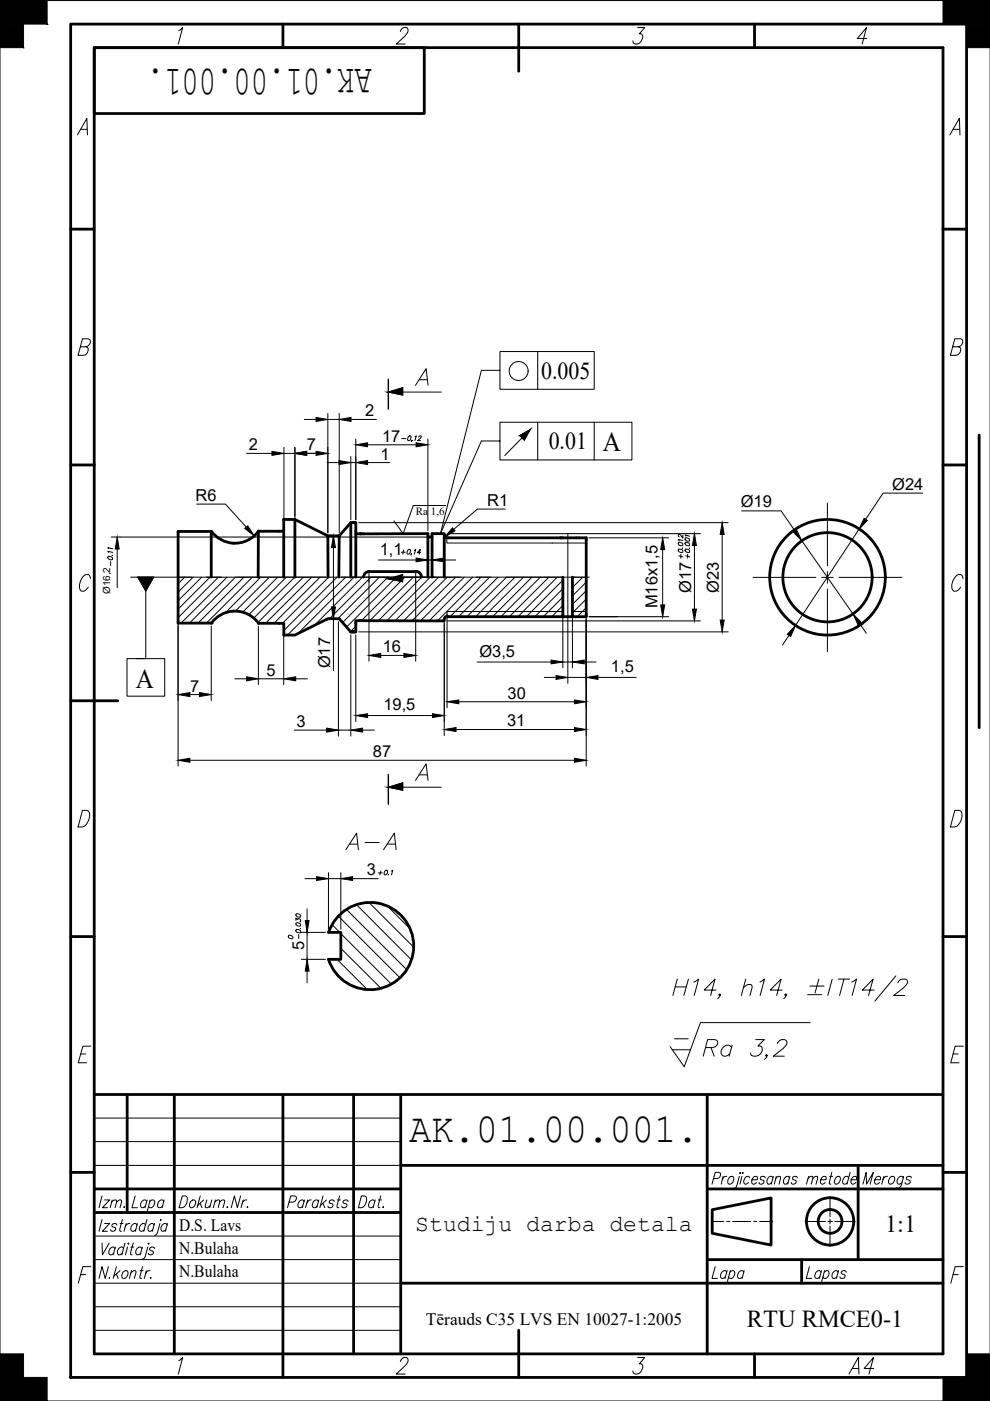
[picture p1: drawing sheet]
<svg xmlns="http://www.w3.org/2000/svg" width="210mm" height="297mm" viewBox="0 0 210 297" stroke-linecap="round" stroke-linejoin="round" font-family="sans-serif">
<!-- layer: Planas linijas -->
<g fill="none" stroke="#000" stroke-width=".21">
<path d="M0 .1h209.9v296.9h-209.9zM37.9 6.5l.8-.7-.9 3.5M84.9 6.7v-.2a.88 .88 0 0 1 .7-.7 .88 .88 0 0 1 .9 .4 1.52 1.52 0 0 1-.7 1.5l-1.8 1.6h1.9M135.2 5.8h1.5l-1.1 1.4 .5 .2a1.39 1.39 0 0 1-.3 1.5 1.39 1.39 0 0 1-1.5 .3l-.1-.5M183.8 8.2h-2l1.9-2.4-.9 3.5M16.4 28.6l2-3.5 .1 3.5M17.1 27.4h1.4M201.4 28.6l2-3.5 .1 3.5M202.1 27.4h1.3M17 73.5h1.2a1.06 1.06 0 0 0 .8-1.5l-.3-.2h-1.2l-.9 3.5h1.1a1.19 1.19 0 0 0 .9-1.6l-.4-.2M102.1 78.5h3.9v-4h8v8h-8v-4M114 74.5h12v8h-12"/>
<path d="M202 73.5h1.2a1.06 1.06 0 0 0 .8-1.5l-.3-.2h-1.3l-.9 3.5h1.2a1.19 1.19 0 0 0 .9-1.6l-.4-.2M52.3 96.1h5.4M60.2 94.9v26.8M60.2 96.1h2.3M62.5 94.9v26.8M64.5 88.9h2.5M65 96.1h2.5M69.4 98.1h2.5M69.5 87.7v25.3M69.5 88.9h2.4M71.9 87.7v25.3M74.4 96.8v13.4"/>
<path d="M74.4 98.1h1M74.4 88.9h5.4M75.4 96.8v13.4M77.9 98.1h4.7M102.1 93.5h3.9v-4h8v8h-8v-4M112.4 91.1l-1.2 2.2-1-.9 2.2-1.3-5.4 5.5M114 89.5h12v8h-12M126 89.5h8v8h-8M37.8 113.3v49.1M41.7 106.9h6.1l4.4 4.8M54.8 112.7a6.2 6.2 0 0 1-4.7 2.5M70.7 116.1v12.6"/>
<path d="M71.2 113.6h.7M94.5 107.2h-6.9l-2.1 5.9-2-2.7M94.7 114v1.1h22.4M94.8 113.1h53.7M107.1 107.9h-5.9l-5 4.3M120.4 113.1v9.1M124.9 114h16.9M140.5 116.5v11.8M147.2 115.6v13.5M157.2 108.3h8.4l3 4.3M170 114.7l10.8 15.5M175.4 106.7v13.3"/>
<path d="M182.2 112.2l-13.5 20.4M195.6 104.5h-8.4l-3.6 5.6M19.2 122.7l-.2-.7a1.07 1.07 0 0 0-1.7 .7 2.04 2.04 0 0 0 0 2.6 1.37 1.37 0 0 0 1.4-.8M27.7 122.4h12.9M29.2 122.4h3.4l-1.7 2.9zM30.9 122.4v17.2h-4v8h8v-8h-6M43.8 122.4h3.1M44.8 132.7v15.8M50.1 122.4h19.1M54.8 132.8v12.3M60.2 132.8v12.3M70.7 131.2v11"/>
<path d="M71.2 131.2h.7M71.8 131.8v24.3M72.3 122.4h3.2M74.4 134.6v21.5M78.7 122.4h19M94.2 131.9v24M94.8 130.2v19.9M94.8 131.6h53.7M100.9 122.4h3.2M107.3 122.4h12.9M117.2 129.7h-22.4v1.1M120.3 122.4h.2"/>
<path d="M120.4 122.3v.2M120.4 122.6v8.6M120.6 122.4h4.3M124.3 130.2v32.2M124.9 130.8h16.9M159.7 122.4h13.3M167.3 134.7l-1.4 2.1M174.2 122.4h2.5M175.4 121.2v2.4M175.4 124.9v13.3M177.9 122.4h13.3M182.2 132.2l1.5 2.1"/>
<path d="M204.2 122.7l-.2-.7a1.07 1.07 0 0 0-1.7 .7 1.91 1.91 0 0 0 0 2.6 1.28 1.28 0 0 0 1.4-.8M40.3 147.3h2M49.8 143.9h2.5M54.8 143.9h5.4M62.4 154.8h6.9M62.7 143.9h2.5M71.8 154.8h2.6M76.9 154.8h2.5M96.7 154.7h25.1M97.3 148.8h24.5M17.5 171.8h.9a1.06 1.06 0 0 1 .6 1.4 2.72 2.72 0 0 1-1.5 2.1h-.9zM40.3 161.2h81.5"/>
<path d="M202.4 171.8h1a1.09 1.09 0 0 1 .6 1.4 2.13 2.13 0 0 1-2.5 2.1zM143.2 209.2h2.3M143.6 207.6l-.9 3.5M146 207.6l-1 3.5M147.1 208.2l1-.6-.9 3.5M151.8 209.9h-2.5l2.3-2.3-.9 3.5M152.7 210.9l-.2 .2-.1-.2 .2-.2a.83 .83 0 0 1-.5 1M157.6 209.4l1-.7 .8 .2 .1 .5-.5 1.7M158.1 207.6l-.9 3.5M161.1 208.2l1-.6-.9 3.5M165.8 209.9h-2.5l2.3-2.3-.9 3.5M166.7 210.9l-.2 .2-.1-.2 .2-.2a.75 .75 0 0 1-.4 1"/>
<path d="M171.2 210.9h3M171.7 209.1h3M171.8 216.8h-23.3l-3.4 9.4-3-4.3M173.6 207.6l-.8 3M176.4 207.6l-.9 3.5M177.8 207.6h2.3M178.9 207.6l-.9 3.5M180.6 208.2l1-.6-.9 3.5M185.3 209.9h-2.5l2.3-2.3-1 3.5M189.9 206.9l-4.4 5.3M190.4 208.4a1.19 1.19 0 0 1 2-.5 1.42 1.42 0 0 1-.8 1.5l-2.1 1.7h2.4M17.1 223.5h1.1"/>
<path d="M19.3 221.8h-1.7l-1 3.5h1.7M20 237.1h65M202.1 223.5h1.1M204.3 221.8h-1.8l-.9 3.5h1.7M20 247.1h65M20 242h65M21.6 253.6l-.6 2.5M21.6 258.6l-.6 2.5M22.2 254.4h1l-1.5 1.7h1.1M22.2 259.4h1l-1.5 1.7h1.1M23.7 254.9l.6-.5 .4 .1-.3 1.6M23.8 254.4l-.4 1.7"/>
<path d="M24.7 254.9l.6-.5 .5 .1-.4 1.6M24.8 259.7l-.1-.2a.58 .58 0 0 0-.6-.1 .58 .58 0 0 0-.4 .6l.8 .3v.4a.7 .7 0 0 1-1 .2v-.2M25.4 259.4h.7M26 258.6l-.6 2v.3l.3 .2M26.4 255.8l-.1 .3 .1-.2M26.8 259.4l-.5 1.7M27.5 259.4a.99 .99 0 0 0-1 .7M28.7 253.6l-.7 2.5h1.1M29 259.7l-.1-.2a.9 .9 0 0 0-1.1 .4 .9 .9 0 0 0 .2 1.2h.3l.5-.4M29.1 259.4l-.4 1.7M30.9 259.7l-.2-.2a.9 .9 0 0 0-1 .4 .9 .9 0 0 0 .1 1.2l.8-.4M31.1 254.7l-.2-.2a.91 .91 0 0 0-1 .4 .91 .91 0 0 0 .2 1.2h.3l.4-.4"/>
<path d="M31.2 258.6l-.7 2.5M31.2 254.4l-.5 1.7M31.7 254.7a.58 .58 0 0 1 .6-.3 .58 .58 0 0 1 .5 .3v.4a.85 .85 0 0 1-1.2 .8l-.1-.2M31.8 254.4l-.6 2.5M32.6 259.7l-.1-.2a.91 .91 0 0 0-1 .4 .91 .91 0 0 0 .1 1.2h.3l.5-.4M32.8 259.4l-.5 1.7M33.9 259.4l-.5 2-.3 .4-.3 .1M34 258.7l.1-.1-.1 .2zM34.7 254.7l-.1-.2a.9 .9 0 0 0-1.1 .4 .9 .9 0 0 0 .2 1.2h.3l.5-.4M34.8 254.4l-.4 1.7M35.4 259.7l-.1-.2a.9 .9 0 0 0-1.1 .4 .9 .9 0 0 0 .2 1.2l.8-.4M35.5 259.4l-.4 1.7"/>
<path d="M38.7 253.6h.6a1.4 1.4 0 0 1-.1 2.1l-.5 .4h-.7zM40.4 254.7a.58 .58 0 0 1 .6-.3 .58 .58 0 0 1 .5 .3v.4a.85 .85 0 0 1-1.2 .8 1.03 1.03 0 0 1 .1-1.2zM42.4 255.1l.4 1M42.5 253.6l-.7 2.5M43.2 254.4l-1.3 1.2M43.9 254.4l-.4 1.5 .5 .2 .6-.5M44.9 254.4l-.5 1.7M45.6 254.9l.5-.5 .5 .1-.3 1.6M45.7 254.4l-.5 1.7M46.6 254.9l.6-.5 .4 .1-.3 1.6M48.2 255.8v.3l.1-.2M51 253.6l-.7 2.5-.6-2.5-.7 2.5"/>
<path d="M51.6 254.4l-.5 1.7M52.3 254.4a.99 .99 0 0 0-.9 .7M52.5 255.8v.3l.1-.2M61.3 254.9h.8a.84 .84 0 0 0 .6-1.2l-1.1-.1-.6 2.5M64.5 254.7l-.2-.2a.9 .9 0 0 0-1 .4 .9 .9 0 0 0 .2 1.2l.7-.4M64.6 254.4l-.5 1.7M65.2 254.4l-.4 1.7M66 254.4a.99 .99 0 0 0-1 .7M67.5 254.7l-.1-.2a.9 .9 0 0 0-1.1 .4 .9 .9 0 0 0 .2 1.2l.8-.4M67.6 254.4l-.5 1.7M68.5 255.1l.4 1M68.5 253.6l-.7 2.5"/>
<path d="M69.2 254.4l-1.3 1.2M70.8 254.7v-.2a.62 .62 0 0 0-.6-.1 .62 .62 0 0 0-.4 .6l.6 .2a.47 .47 0 0 1 0 .7l-.6 .2-.2-.2v-.2M71.5 254.4h.7M72 253.6l-.5 2v.3l.3 .2M73.8 254.7l-.1-.2a.59 .59 0 0 0-.6 0 .59 .59 0 0 0-.3 .5l.6 .2 .2 .4a.58 .58 0 0 1-.5 .5 .58 .58 0 0 1-.6-.4M76.6 253.6h.7a1.24 1.24 0 0 1 .1 1.9 1.17 1.17 0 0 1-1.4 .6zM79.5 254.7l-.2-.2a.9 .9 0 0 0-1 .4 .9 .9 0 0 0 .1 1.2h.3l.5-.4M79.5 254.4l-.4 1.7M80.2 254.4h.7M80.7 253.6l-.5 2v.3l.4 .2M81.3 255.8l-.1 .3 .1-.2M150.8 259h2.7"/>
<path d="M151 256.5v2.5M151.3 249.9h.8a.84 .84 0 0 0 .6-1.2l-1.1-.1-.6 2.5M153.3 249.4l-.4 1.7M154.1 249.4a.81 .81 0 0 0-.9 .7M154.1 259h.6M154.8 249.5a.5 .5 0 0 1 .8 .3v.3a.85 .85 0 0 1-1.2 .8 1.24 1.24 0 0 1 .4-1.4zM155.4 259h3.8M156.8 249.4l-.8 2.4-.4 .1M157 248.6l-.1 .2zM157.3 249.4l-.4 1.7M157.5 248.6v.2zM159 249.8l-.2-.3a.92 .92 0 0 0-1 .5 .92 .92 0 0 0 .2 1.1h.2l.5-.4"/>
<path d="M159.4 250.1h1.1a.48 .48 0 0 0-.1-.7 .99 .99 0 0 0-.9 .6 .99 .99 0 0 0 .1 1.1h.3l.5-.4M159.8 259h.6M161.1 259h2.6M162.2 249.8v-.3a.63 .63 0 0 0-1 .5l.6 .2a.47 .47 0 0 1 0 .7l-.6 .2-.2-.2v-.2M163.5 254v5M163.9 249.8l-.2-.3a.94 .94 0 0 0-1 .4 .94 .94 0 0 0 .2 1.2h.3l.4-.4M164 249.4l-.5 1.7M164.5 249.9l.6-.5 .4 .1-.3 1.6M164.6 249.4l-.4 1.7M167.4 249.8l-.1-.3a.94 .94 0 0 0-1.1 .4 .94 .94 0 0 0 .2 1.2h.3l.4-.4M167.5 249.4l-.5 1.7M169 249.8v-.3a.59 .59 0 0 0-.6 0 .59 .59 0 0 0-.3 .5l.7 .3v.3a.55 .55 0 0 1-.5 .5 .55 .55 0 0 1-.5-.4"/>
<path d="M170.7 259h4.3M171.3 249.9l.6-.5 .4 .1-.3 1.6M171.4 249.4l-.4 1.7M172.3 249.9l.6-.5 .5 .1-.4 1.6M174 250.1h1.1a.48 .48 0 0 0-.1-.7 .99 .99 0 0 0-.9 .6 .99 .99 0 0 0 .1 1.1h.3l.5-.4M175.5 259h1M175.9 249.4h.6M176 253.6v4.4M176 258.5v1M176 260v4.3M176.4 248.6l-.6 2.3 .3 .2M177 259h4.3"/>
<path d="M177.2 249.8a.63 .63 0 0 1 .9-.3 .93 .93 0 0 1 0 1.1 .93 .93 0 0 1-1.1 .3 1.03 1.03 0 0 1 .2-1.1zM179.9 249.8l-.1-.3a.93 .93 0 0 0-1 .4 .93 .93 0 0 0 .1 1.2h.3l.5-.4M180.3 248.6l-.7 2.5M180.5 250.1h1.1v-.6a.94 .94 0 0 0-1.1 .4 .94 .94 0 0 0 .2 1.2h.3l.4-.4M183 251.1l.6-2.5 .1 2.5 1.5-2.5-.7 2.5M185.5 250.1h1.1a.48 .48 0 0 0 0-.6 .48 .48 0 0 0-.7 0l-.2 .3a.92 .92 0 0 0 0 1.3h.3l.5-.4M187.4 249.4l-.5 1.7M188.2 249.4a.87 .87 0 0 0-1 .7M188.6 249.8a.67 .67 0 0 1 1-.3 .94 .94 0 0 1 0 1.1 .94 .94 0 0 1-1.1 .3 1.03 1.03 0 0 1 .1-1.1zM191.5 249.8l-.1-.3a.94 .94 0 0 0-1.1 .4 .94 .94 0 0 0 .2 1.2h.3l.4-.4M191.6 249.4l-.5 1.9a.69 .69 0 0 1-1 .5M193.2 249.8v-.3a.63 .63 0 0 0-1 .5l.6 .2 .2 .4a.58 .58 0 0 1-.5 .5 .58 .58 0 0 1-.6-.4"/>
<path d="M17.1 270.2h1.1M19.3 268.5h-1.7l-1 3.6M20 277.1h65M20 272.1h65M20 267.1h65M20 262.1h65M21.6 263.6l.1 2.5 1.5-2.5M23 268.5l-.7 2.5-.7-2.5-.6 2.5M23.2 270.8l-.1 .2h.2M24.4 264.7l-.1-.2a.9 .9 0 0 0-1.1 .4 .9 .9 0 0 0 .2 1.2l.7-.4M24.5 264.4l-.5 1.7M24.7 268.5l-.7 2.5"/>
<path d="M24.7 270.1l.4 .9M25.4 269.4l-1.3 1.2M26.1 269.7a.58 .58 0 0 1 .5-.3 .58 .58 0 0 1 .5 .3 .98 .98 0 0 1-1.1 1.3 1.11 1.11 0 0 1 .1-1.3zM26.2 264.7l-.1-.2a.92 .92 0 0 0-1.1 .4 .92 .92 0 0 0 .1 1.2h.3l.5-.4M26.5 263.6l-.7 2.5M27.1 264.4l-.5 1.7M27.1 263.7l.2-.1v.1l-.1 .1zM27.7 264.4h.7M27.8 269.9l.6-.5 .4 .1-.3 1.5M27.9 269.4l-.5 1.6M28.2 263.6l-.5 2v.3l.3 .2M29.7 269.4h.7"/>
<path d="M30.1 264.7l-.1-.2a.9 .9 0 0 0-1.1 .4 .9 .9 0 0 0 .2 1.2l.7-.4M30.2 264.4l-.5 1.7M30.2 268.5l-.5 2.1v.4h.3M31 269.4l-.4 1.6M31.3 264.4l-.5 2-.2 .4-.4 .1M31.5 263.6v.2zM31.8 269.4a.91 .91 0 0 0-.9 .7M32 270.8l-.1 .2h.1M32.8 264.7l-.1-.2a.58 .58 0 0 0-.6-.1 .58 .58 0 0 0-.4 .6l.8 .3v.4a.7 .7 0 0 1-1 .2v-.2M151.6 268.5l-.6 2.5h1.1M154.1 269.7l-.1-.2a.92 .92 0 0 0-1.1 .4 .92 .92 0 0 0 .1 1.1h.5l.3-.3M154.2 269.4l-.5 1.6"/>
<path d="M154.7 269.7a.58 .58 0 0 1 .6-.3 .58 .58 0 0 1 .5 .3 .98 .98 0 0 1-1.2 1.3l-.1-.3M154.9 269.4l-.7 2.5M157.7 269.7l-.1-.2a.9 .9 0 0 0-1.1 .4 .9 .9 0 0 0 .2 1.1h.5l.2-.3M157.8 269.4l-.4 1.6M171.6 268.5l-.7 2.5h1.2M174.1 269.7l-.2-.2a.9 .9 0 0 0-1 .4 .9 .9 0 0 0 .2 1.1h.5l.2-.3M174.2 269.4l-.5 1.6M174.8 269.7l.4-.3h.3a.94 .94 0 0 1 .2 1.1 .94 .94 0 0 1-1.1 .5l-.1-.3M174.8 269.4l-.6 2.5M177.7 269.7l-.2-.2a.91 .91 0 0 0-1 .4 .91 .91 0 0 0 .2 1.1h.5l.2-.3M177.8 269.4l-.5 1.6M179.4 269.7v-.2a.58 .58 0 0 0-.7-.1 .58 .58 0 0 0-.3 .6l.6 .2 .2 .4a.64 .64 0 0 1-1.1 .4v-.3"/>
<path d="M202.1 270.2h1.1M204.3 268.5h-1.8l-.9 3.6M20 282.1h65M37.9 288.5l.8-.7-.9 3.5M84.9 288.7v-.2a.88 .88 0 0 1 .7-.7 .88 .88 0 0 1 .9 .3 1.43 1.43 0 0 1-.7 1.5l-1.8 1.7h1.9M135.2 287.8h1.5l-1.1 1.4 .5 .1a1.4 1.4 0 0 1-.2 1.5 1.4 1.4 0 0 1-1.6 .4l-.1-.6"/>
</g>
<!-- layer: Pamatlinijas -->
<g fill="none" stroke="#000" stroke-width=".59">
<path d="M15 5.1h189.9v286.9h-189.9zM20 10.1h179.9v276.9h-179.9zM20 10.1h70v14h-70zM60 5.1v5M110 5.1v10M160 5.1v5M15 48.6h5M199.9 48.6h5M15 98.6h5M199.9 98.6h5M207.6 92.2v62.1M44.8 112.7a6.2 6.2 0 0 0 10-.1v.1"/>
<path d="M54.8 112.6h5.4v-2.5h2.3l7 3.5M54.8 112.6l-.1 9.8M60.2 112.6v9.8M62.5 110.1v12.3M69.5 113.6h2.4M69.5 113.6l.1 8.8M71.9 113.6l2.5-2.8v11.6M71.9 113.6l-.1 8.8M75.3 110.8h-.9h1v11.6M75.4 113.2l15.3-.1v.8h.9v-.8h2.6v9.3M76.4 113.1h.1M90.7 113.9v8.5"/>
<path d="M91.6 113.9v8.5M94.2 113.5l.2 .4 .4 .1M94.7 114h29.6v16.8h-29.6M44.8 122.4v-9.7h-7v19.4h7M54.8 132.1a6.2 6.2 0 0 0-10 0M54.8 132.2h5.4v2.4h2.3l7.1-3.4h2.3l2.5 2.8M75.4 132.2v1.8h-1h.9M75.4 132.2h.1M76.4 131.6h.1M88.1 121.2h-9.8a1.16 1.16 0 0 0-1.2 1.2M88.2 121.1a1.21 1.21 0 0 1 1.2 1.3M94.2 131.2v.4h-18.8v.6"/>
<path d="M94.8 130.7l-.4 .1-.2 .4M119.3 122.4v8.4M121.4 122.4v8.4M15 148.6h10M15 198.6h5M199.9 198.6h5M20 232.1h179.9M27 232.1v25M37 232.1v54.9M60 232.1v59.9M75 232.1v54.9M85 232.1v54.9"/>
<path d="M149.9 232.1v54.9M15 248.6h5M20 257.1h65M20 252.1h65M85 247.1h114.9M149.9 252.1h50M151 256.5l12.5-2.5v10l-12.5-2.5zM181.9 247.1v20M199.9 248.6h5M85 272.1h114.9M149.9 267.1h50M170 267.1v5"/>
<path d="M110 282.1v9.9M160 287v5"/>
<circle cx="175.4" cy="122.4" r="12.3"/>
<circle cx="175.4" cy="122.4" r="9.5"/>
<circle cx="176" cy="259" r="5"/>
<circle cx="176" cy="259" r="2.52"/>
</g>
<g fill="#000" stroke="#000" stroke-width=".21">
<path d="M0 5.1l5 5v-5zM0 5.1l5 5h-5z"/>
<path d="M0 .1l10 5v-5zM0 .1l10 5h-10z"/>
<path d="M199.9 .1l10 5v-5zM199.9 .1l10 5h-10z"/>
<path d="M204.9 5.1l5 5v-5zM204.9 5.1l5 5h-5z"/>
<path d="M0 287l5 5v-5zM0 287l5 5h-5z"/>
<path d="M0 292l10 5v-5zM0 292l10 5h-10z"/>
<path d="M204.9 287l5 5v-5zM204.9 287l5 5h-5z"/>
<path d="M199.9 292l10 5v-5zM199.9 292l10 5h-10z"/>
</g>
<!-- layer: planas linijas teksts -->
<g fill="none" stroke="#000" stroke-width=".21">
<path d="M102.1 78.5l-8.7 34.6 8.7-19.6M75.4 93.1v17.1M77.9 94.3h10.3M82.3 83.1l3.1-.9v1.6zM85.2 93h.9M85.4 83.1h8.2M86.6 92.6l.3-.2a.55 .55 0 0 1 .2 .6 .55 .55 0 0 1-.5 .4l-.2-.2zM87.4 93.4l-.2 .2M88 92.6l.3-.2-.3 1M88.1 81.7l2.2-3.5 .5 3.5M88.8 92.7a.28 .28 0 0 1 .3-.3 .28 .28 0 0 1 .2 .3l-.8 .7h.7M88.9 80.5h1.7"/>
<path d="M90.7 93.1v19.4M22.9 118a.61 .61 0 0 1 .7 0 .61 .61 0 0 1 .2 .6 .64 .64 0 0 1-.9-.6zM23.1 117.1l-.2-.2 1 .2M23.1 116.4l-.2-.3 1 .3M23.5 119.1v.8M23.6 113.9h67.1M23.8 117.7l-.1 .1M24.8 116.4v8.2M76 110.8h78.4M80.3 118.7h7.9M85.1 117.1h.8M85.6 116.6l-.2 .9"/>
<path d="M86.6 116.5h.2a.56 .56 0 0 1 .2 .7 .56 .56 0 0 1-.6 .3l-.1-.4zM87.2 117.5l-.1 .2M87.8 116.7l.3-.2-.3 1M89.2 117.2h-.7l.6-.7-.2 1M90.7 118.8v1.2M90.7 118.7h.9M91.6 118.8v1.2M94.1 118.7h2.5M117.1 115.1h7.2M143.8 116.4a.53 .53 0 0 1 .7 .1 .53 .53 0 0 1 .1 .7l-.6-.2zM143.8 115a.51 .51 0 0 1 .7 0 .51 .51 0 0 1 .1 .7l-.6-.1zM143.9 117.8l.9 .3"/>
<path d="M144.4 117.5v.8M144.7 116.2h.1M144.8 114.6l-1-.2 .2 .3M144.8 113.4v.7l-.7-.8h-.2l-.1 .3 .2 .3M145.3 116.4a.53 .53 0 0 1 .7 .1 .53 .53 0 0 1 0 .7l-.6-.2zM145.3 115a.51 .51 0 0 1 .7 0 .51 .51 0 0 1 0 .7l-.6-.1zM145.3 114.1a.52 .52 0 0 1 .7 0 .52 .52 0 0 1 0 .7l-.6-.2zM145.4 117.8l.8 .3M145.4 113.7l-.2-.3 1 .3M145.8 117.5v.8M146.2 116.2h-.1M153.1 113.3v18.2"/>
<path d="M37.8 122.4h81.5v8.4h-1.9M39.2 122.4l-1.4 1.4M40.9 122.4l-3.1 3.1M42.8 122.4l-5 5M44.5 122.4l-6.7 6.7M46.3 122.4l-8.5 8.6M48.1 122.4l-9.7 9.7M49.9 122.4l-9.7 9.7M51.7 122.4l-9.7 9.7M53.5 122.4l-9.7 9.7M55.3 122.4l-7.5 7.5M57.1 122.4l-7.2 7.2"/>
<path d="M58.9 122.4l-7.5 7.4M60.7 122.4l-8 8M62.5 122.4l-8.7 8.7M64.3 122.4l-9.6 9.6M66.1 122.4l-9.8 9.8M67.9 122.4l-9.8 9.8M69.7 122.4l-9.8 9.8M71.5 122.4l-11.3 11.3M73.3 122.4l-12.3 12.2M75.1 122.4l-12.1 12M75.4 132.8l-1.1 1.1M75.4 134.6v18.4"/>
<path d="M76.1 134h78.3M76.9 122.4l-10.3 10.3M78.2 121.2v1M78.2 122.3v17.9M78.7 122.4l-8.9 8.8M80.4 122.4l-8.8 8.8M80.7 139h4.9M82.3 122.4l-9.7 9.6M84 122.4l-10.5 10.6M85.9 122.4l-9.3 9.2M87.6 122.4l-9.2 9.2M88.1 121.4v.8"/>
<path d="M88.1 122.3v17.9M89.4 122.4l-9.2 9.2M91.2 122.4l-9.2 9.2M93 122.4l-9.2 9.2M94.2 132.2v20.8M94.8 122.4l-9.2 9.2M96.6 122.4l-9.2 9.2M98.4 122.4l-9.2 9.2M100.2 122.4l-9.2 9.2M102 122.4l-9.2 9.2M103.8 122.4l-8.4 8.4M105.6 122.4l-8.4 8.4"/>
<path d="M107.4 122.4l-8.4 8.4M109.2 122.4l-8.4 8.4M111 122.4l-8.4 8.4M111.6 130.8l7.7-7.8v18.6M112.8 122.4l-8.4 8.4M114.6 122.4l-8.4 8.4M116.4 122.4l-8.4 8.4M117.2 129.7h2.1M118.2 122.4l-8.4 8.4M119.3 124.8l-5.9 6M119.3 126.6l-4.1 4.2M119.3 128.4l-2.3 2.4"/>
<path d="M119.3 130.2l-.5 .6M120.4 131.3v13.6M121.4 122.4v8.4h1.4M121.4 122.4h2.9v8.4h-2.9zM121.4 123v18.6M121.4 129.7h2.9M121.8 122.4l-.4 .4M123.5 122.4l-2.1 2.2M124.3 123.4l-2.9 3M124.3 131.3v13.6M124.3 125.3l-2.9 2.8M124.3 127l-2.9 2.9"/>
<path d="M124.3 128.8l-1.9 2M124.3 130.6l-.1 .2M124.9 130.8h6.1M77.9 151.7h13.8M101.2 140.4h15.6M115.4 143.6h2.5M119.3 140.4h2.1M120.4 143.6h3.9M123.9 140.4h2.5M126.8 143.6h8.1M82.3 166.9l3.1-.9v1.5zM85.4 166.9h8.2"/>
<path d="M88.1 165.5l2.2-3.5 .5 3.5M88.9 164.3h1.7M62.7 195.1v-.5l.4 .4v-.1a.35 .35 0 0 1 .6 0 .35 .35 0 0 1-.2 .5M62.8 195.7a.61 .61 0 0 1 .7 0 .61 .61 0 0 1 .2 .6 .64 .64 0 0 1-.9-.6zM62.8 193.8a.61 .61 0 0 1 .7 0 .61 .61 0 0 1 .2 .6 .64 .64 0 0 1-.9-.6zM63.9 197.7h5.1M64.6 186.3h2.5M65.1 192.7v2.5M65.1 197.7v5.7M69.6 185v12M69.6 186.3h2.7M70.4 196l1.7 1.7"/>
<path d="M71.7 194.2l13.1 13.1M72.3 197.9l10.7 10.7M72.3 185v12M73.4 192.8l12.8 12.8M74.8 186.3h5.4M75.6 191.8l11.6 11.7M78.2 191.3l9.5 9.5M82.1 192.1l4.8 4.8M63.9 203.4h5.1M65.1 205.9v2.5M70.9 206l2.2 2.1M71.5 203.4l6.4 6.4"/>
<path d="M72.3 201.1l8.5 8.4M142.6 222.6h3.8M143 220.2h2.9"/>
<circle cx="110" cy="78.7" r="2.01"/>
</g>
<!-- layer: Planas linijas -->
<g fill="#000" stroke="#000" stroke-width=".21">
<path d="M57.7 95.7l2.5 .4-2.5 .4zM62.5 96.1l2.5-.4v.8zM67 95.7l2.5 .4-2.5 .4zM67 88.5l2.5 .4-2.5 .5zM71.9 97.6l2.5 .5-2.5 .4zM71.9 88.9l2.5-.4v.9zM75.4 98.1l2.5-.5v.9zM51.9 112l.6-.5 1.4 2.1zM70.7 113.6l.4 2.5h-.8zM95.9 111.9l.6 .7-2.2 1.3zM140.5 114l.4 2.5h-.8zM147.2 113.1l.5 2.5h-.9z"/>
<path d="M168.2 112.8l.7-.4 1.1 2.3zM183.2 109.9l.7 .4-1.7 1.9zM29.2 122.4h3.4l-1.7 2.9zM70.3 128.7h.8l-.4 2.5zM140.1 128.3h.8l-.4 2.5zM146.8 129.1h.9l-.5 2.5zM168.7 132.6l-1.1 2.3-.7-.4zM180.8 130.2l1.8 1.7-.7 .5zM37.8 147.3l2.5-.5v.9zM42.3 146.8l2.5 .5-2.5 .4zM52.3 143.5l2.5 .4-2.5 .4zM60.2 143.9l2.5-.4v.8z"/>
<path d="M69.3 154.4l2.5 .4-2.5 .4zM74.4 154.8l2.5-.4v.8zM94.2 154.7l2.5-.5v.9zM94.8 148.8l2.5-.4v.8zM121.8 154.2l2.5 .5-2.5 .4zM121.8 148.4l2.5 .4-2.5 .4zM37.8 161.2l2.5-.4v.8zM121.8 160.8l2.5 .4-2.5 .4z"/>
<path d="M110.2 92.4l2.2-1.3-1.2 1.3zM110.2 92.4l.5 .4 .5-.4z"/>
<path d="M112.4 91.1l-1 1.7h-.7zM110.7 92.8l.5 .5 .2-.5z"/>
</g>
<!-- layer: Pamatlinijas -->
<g fill="#000">
<circle cx="76.4" cy="113.2" r=".3"/>
<circle cx="44.8" cy="132.1" r=".3"/>
<circle cx="76.4" cy="131.6" r=".3"/>
</g>
<!-- layer: planas linijas teksts -->
<g fill="#000" stroke="#000" stroke-width=".21">
<path d="M75.4 94.3l2.5-.4v.8zM88.2 93.9l2.5 .4-2.5 .4zM24.8 113.9l.5 2.5h-.9zM88.2 118.3l2.5 .4-2.5 .4zM91.6 118.7l2.5-.4v.8zM153.1 110.8l.4 2.5h-.8zM78.2 139l2.5-.5v.9zM85.6 138.5l2.5 .5-2.5 .4zM116.8 139.9l2.5 .5-2.5 .3zM121.4 140.4l2.5-.5v.8zM152.7 131.5h.8l-.4 2.5zM75.4 151.7l2.5-.4v.8z"/>
<path d="M91.7 151.3l2.5 .4-2.5 .4zM117.9 143.2l2.5 .4-2.5 .4zM124.3 143.6l2.5-.4v.8zM64.7 195.2h.8l-.4 2.5zM67.1 185.9l2.5 .4-2.5 .4zM72.3 186.3l2.5-.4v.8zM65.1 203.4l.4 2.5h-.8z"/>
<path d="M82.3 83.1l3.1-.9v.9zM82.3 83.1l3.1 .7v-.7z"/>
<path d="M82.3 122.7l3.1-.9v.9zM82.3 122.7l3.1 .7v-.7z"/>
<path d="M82.3 166.9l3.1-.9v.9zM82.3 166.9l3.1 .6v-.6z"/>
</g>
<path d="M82.3 80.4v6.3M82.3 164.2v6.3" fill="none" stroke="#000" stroke-width=".3"/>
<!-- layer: pamat lin -->
<path d="M69.7 197.7a9.2 9.2 0 0 1 14.2-4.6 9.2 9.2 0 0 1 0 15 9.2 9.2 0 0 1-14.2-4.7h2.6v-5.7h-2.7" fill="none" stroke="#000" stroke-width=".59"/>
<g font-size="8.8">
<text x="78.9" y="14.6" transform="rotate(-180 78.9 14.6)">AK.01.00.001.</text>
<text x="86.7" y="242">AK.01.00.001.</text>
</g>
<text font-size="7.9" x="147.8" y="225.8">Ra 3,2</text>
<g font-size="7.1">
<text x="72" y="181.3">A-A</text>
<text x="178.9" y="292.5">A4</text>
</g>
<g font-size="5.9">
<text x="127.8" y="95.5">A</text>
<text x="28.8" y="145.8">A</text>
</g>
<g font-size="5.2">
<text x="114.7" y="80.4">0.005</text>
<text x="116.3" y="95.2">0.01</text>
<text x="187.7" y="261.3">1:1</text>
<text x="158.4" y="281.3">RTU RMCE0-1</text>
</g>
<text font-size="4.9" x="88.1" y="261">Studiju darba detala</text>
<g font-size="3.7">
<text x="38" y="261.1">D.S. Lavs</text>
<text x="38" y="265.8">N.Bulaha</text>
<text x="38" y="270.8">N.Bulaha</text>
<text x="90.3" y="280.8">Tērauds C35 LVS EN 10027-1:2005</text>
</g>
<g font-size="3.5">
<text x="77.4" y="88.3">2</text>
<text x="52.8" y="95.5">2</text>
<text x="65.1" y="95.5">7</text>
<text x="81" y="93.7">17</text>
<text x="80.6" y="97.4">1</text>
<text x="41.4" y="106.2">R6</text>
<text x="103.3" y="107.3">R1</text>
<text x="157.1" y="107.6">Ø19</text>
<text x="189.2" y="103.8">Ø24</text>
<text x="80.5" y="117.6">1,1</text>
<text x="146.5" y="125.7" transform="rotate(-90 146.5 125.7)">Ø17</text>
<text x="152.4" y="125.7" transform="rotate(-90 152.4 125.7)">Ø23</text>
<text x="139.4" y="129" transform="rotate(-90 139.4 129)">M16x1,5</text>
<text x="56.5" y="143.2">5</text>
<text x="70" y="141.7" transform="rotate(-90 70 141.7)">Ø17</text>
<text x="81.2" y="138.3">16</text>
<text x="101.6" y="139.2">Ø3,5</text>
<text x="129.5" y="142.5">1,5</text>
<text x="40.3" y="146.6">7</text>
<text x="107.6" y="148.2">30</text>
<text x="62.9" y="154.1">3</text>
<text x="81.3" y="150.6">19,5</text>
<text x="107.5" y="154">31</text>
<text x="79.1" y="160.5">87</text>
<text x="77.8" y="185.6">3</text>
<text x="79" y="186.6">+0.1</text>
<text x="60" y="200.4">0</text>
<text x="64.5" y="201.5" transform="rotate(-90 64.5 201.5)">5</text>
</g>
<text font-size="2.4" x="88.1" y="109.2">Ra 1,6</text>
<text font-size="2.1" x="23.4" y="126" transform="rotate(-90 23.4 126)">Ø16,2</text>
</svg>
